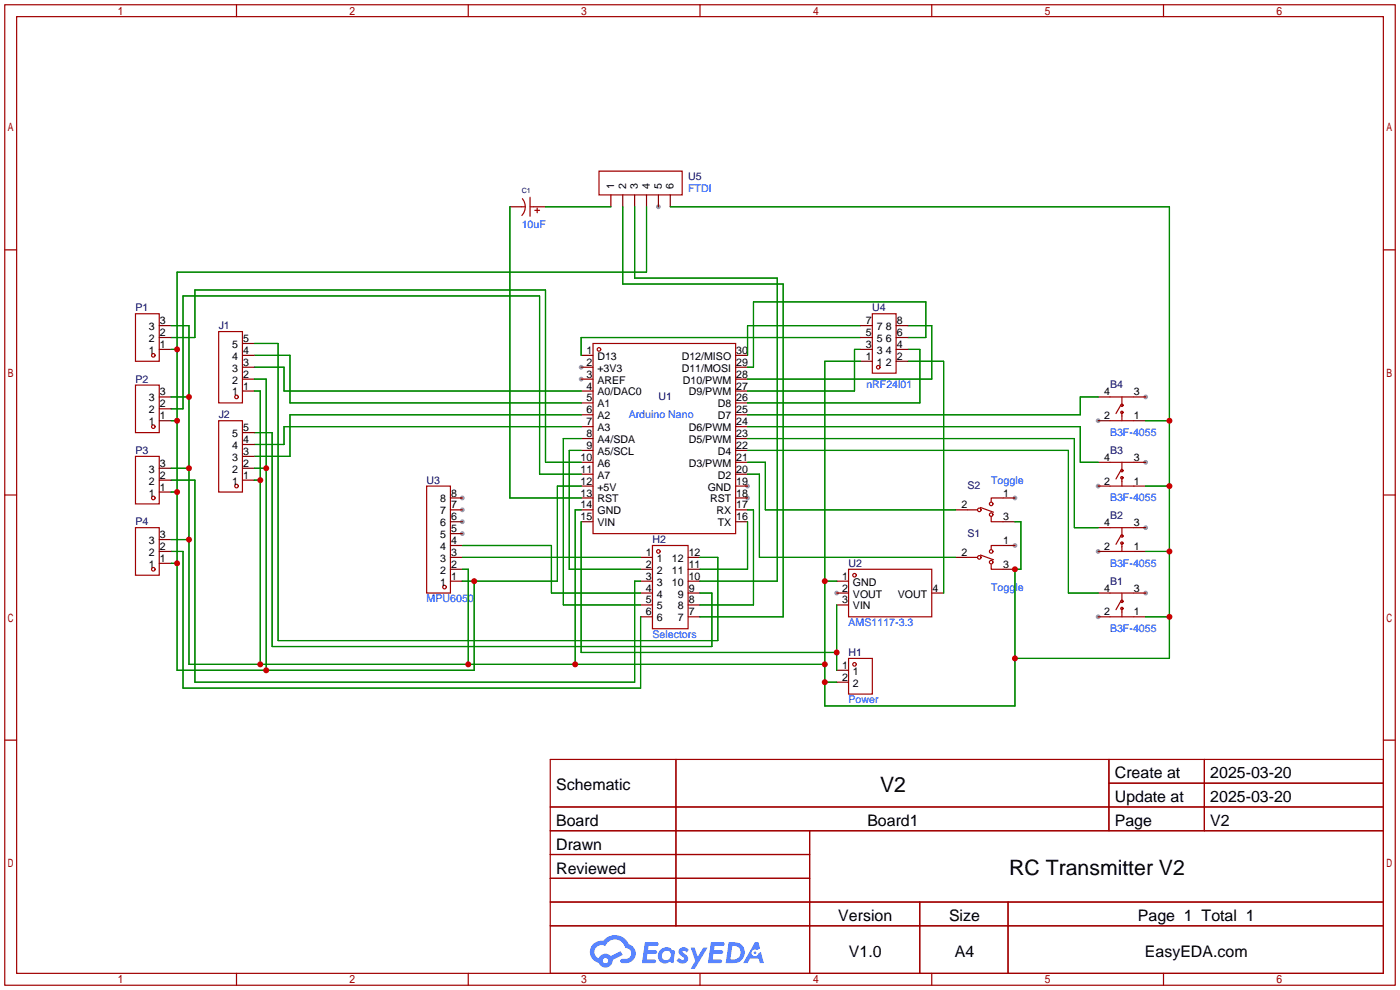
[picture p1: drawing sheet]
<svg xmlns="http://www.w3.org/2000/svg" width="299mm" height="212mm" viewBox="0 0 299 212" stroke-linecap="round" stroke-linejoin="round" font-family="sans-serif">
<g fill="#999">
<circle cx="124.2" cy="78.5" r=".51"/>
<circle cx="124.2" cy="81" r=".51"/>
<circle cx="159.8" cy="106.4" r=".51"/>
<circle cx="159.8" cy="103.9" r=".51"/>
<circle cx="98.8" cy="114" r=".51"/>
<circle cx="98.8" cy="111.5" r=".51"/>
<circle cx="98.8" cy="109" r=".51"/>
<circle cx="98.8" cy="106.4" r=".51"/>
<circle cx="178.8" cy="126.7" r=".51"/>
<circle cx="216.9" cy="106.4" r=".51"/>
<circle cx="216.9" cy="116.6" r=".51"/>
<circle cx="244.9" cy="84.8" r=".51"/>
<circle cx="234.7" cy="89.9" r=".51"/>
<circle cx="244.9" cy="98.8" r=".51"/>
<circle cx="234.7" cy="103.9" r=".51"/>
<circle cx="244.9" cy="112.8" r=".51"/>
<circle cx="234.7" cy="117.9" r=".51"/>
<circle cx="244.9" cy="126.7" r=".51"/>
<circle cx="234.7" cy="131.8" r=".51"/>
<circle cx="140.7" cy="44.2" r=".51"/>
</g>
<g fill="none" stroke="#a10000" stroke-width=".25">
<path d="M1 1h297.2v209.6h-297.2zM3.6 3.6h292.1v204.4h-292.1zM50.5 1v2.6M100.1 1v2.6M149.6 1v2.6M199.1 1v2.6M248.7 1v2.6M1 53.4h2.6M295.7 53.4h2.5M1 105.8h2.6M295.7 105.8h2.5M1 158.2h2.6"/>
<path d="M295.7 158.2h2.5M117.6 162.3h178.1v45.7h-178.1zM117.6 172.5h178.1M117.6 177.5h178.1M144.5 162.3v35.6M173 177.5v30.5M237 162.3v15.2M237 167.4h58.7M257.4 162.3v15.2M117.6 182.6h55.4M117.6 192.8h178.1M117.6 187.7h55.4"/>
<path d="M117.6 197.9h178.1M196.6 192.8v15.2M215.4 192.8v15.2M50.5 208v2.6M100.1 208v2.6M149.6 208v2.6M199.1 208v2.6M248.7 208v2.6"/>
</g>
<g fill="#5487ff">
<path d="M145.3 202.7a1.3 1.3 0 0 1 1.9 .3l-.4 .6a.54 .54 0 0 0-.9-.2l.1 .2a1.34 1.34 0 0 1 .9 1.8 1.47 1.47 0 0 1-2.3-.1l.5-.6 .8 .5a.31 .31 0 0 0 .4-.3 .31 .31 0 0 0-.3-.4 1.12 1.12 0 0 1-.7-1.8z"/>
<path d="M147.6 202.5h.9l.6 2 1.2-2h.9l-2.7 4.6h-.9l1-1.7z"/>
<path d="M137.8 201.4h1.7a1.31 1.31 0 0 1 1.2 .2 .4 .4 0 0 1-.3 .5l-1.8 .1-.1 .9h1.6a.4 .4 0 0 1 .4 .4 .4 .4 0 0 1-.5 .4h-1.6l-.2 1.2h1.4a.46 .46 0 0 1 .5 0 .46 .46 0 0 1 .1 .5l-.4 .2h-2.6z"/>
<path d="M151.9 201.4h1.7a1.32 1.32 0 0 1 1.2 .2 .39 .39 0 0 1-.3 .5l-1.8 .1-.1 .9h1.6a.4 .4 0 0 1 .4 .4 .4 .4 0 0 1-.4 .4h-1.7l-.2 1.2h1.4a.46 .46 0 0 1 .5 0 .46 .46 0 0 1 .1 .5l-.4 .2h-2.6z"/>
<path d="M161.3 201.4h.8l.3 1.3-.6 .4a.75 .75 0 0 0-1.1 .3 .75 .75 0 0 0 .5 1 .75 .75 0 0 0 .9-.7l.5-.2 .6 2.3h-.8l-.3-.9h-1.8l-.5 .9h-1z"/>
<path d="M155.7 201.4l-.6 4.4h1.5a2.27 2.27 0 0 0 2.6-2.2 2.27 2.27 0 0 0-2.7-2.2zM156.5 202.1a1.5 1.5 0 0 1 1.8 1.6 1.5 1.5 0 0 1-1.9 1.4h-.3z"/>
<path d="M141.2 203a1.6 1.6 0 0 0-.3 2.3 1.6 1.6 0 0 0 2.3 .2l.7 .3 .3-2.4-.1-.3-.5-.1a1.58 1.58 0 0 0-2.4 0zM141.8 203.5a.98 .98 0 0 1 1.6 .4 .98 .98 0 0 1-1.1 1.3 .94 .94 0 0 1-.9-.7 .94 .94 0 0 1 .4-1z"/>
<path d="M126.8 201.8a2.37 2.37 0 0 0 1.1 4 1.54 1.54 0 0 0 1.8 1 1.54 1.54 0 0 0 1.2-1.6l2.2-1.1-.5-.8-2 1a1.57 1.57 0 0 0-2.7 .5 1.5 1.5 0 0 1-.7-2.1 1.5 1.5 0 0 1 2.2-.5 2.23 2.23 0 0 1 2.3-1.4 2.23 2.23 0 0 1 2 1.8 1.16 1.16 0 0 1 1.2 1.1 1.16 1.16 0 0 1-1.1 1.2h-.7a.47 .47 0 0 0-.5 .4 .47 .47 0 0 0 .4 .5 2.17 2.17 0 0 0 2.5-.9 2.17 2.17 0 0 0-.3-2.7l-.8-.4a3.2 3.2 0 0 0-5.5-.7l-1.1 .1zM128.8 205.3a.6 .6 0 0 1 1.2 0 .6 .6 0 0 1-1.2 0z"/>
<circle cx="161.4" cy="203.6" r=".28"/>
</g>
<g fill="none" stroke="#a10000" stroke-width=".25">
<path d="M128 36.6h17.8v5.1h-17.8zM111.5 44.2h.8M111.7 42.5a2.74 2.74 0 0 1-.2 3.6M113.3 42.2v4M113.3 44.2h.7M114.3 45h1M114.8 44.4v1.1M29 67.1h5v10.1h-5zM46.7 70.9h5.1v15.2h-5.1zM126.7 73.4h30.5v40.6h-30.5zM186.4 67.1h5.1v12.7h-5.1zM29 82.3h5v10.2h-5z"/>
<path d="M29 97.5h5v10.2h-5zM46.7 89.9h5.1v15.3h-5.1zM237.2 84.8h5.1M237.2 89.9h5.1M237.2 98.8h5.1M239.5 86.6l-1 1.8M239.8 84.8v1.8M239.8 88.1v1.8M239.8 98.8v1.8M29 112.8h5v10.1h-5zM91.2 103.9h5.1v22.8h-5.1zM139.4 116.6h7.7v17.8h-7.7z"/>
<path d="M206.8 109h2M206.8 119.1h2M209.5 108.5l2.8 1M209.5 118.6l2.8 1M211.8 110.5v1h2.6M214.4 106.4h-2.6v.8M214.4 116.6h-2.6v.7M237.2 103.9h5.1M237.2 112.8h5.1M237.2 117.9h5.1M239.5 100.6l-1 1.8M239.5 114.6l-1 1.7"/>
<path d="M239.8 102.1v1.8M239.8 112.8v1.8M239.8 116.1v1.8M181.4 121.7h17.7v10.1h-17.7zM211.8 120.6v1.1h2.6M237.2 126.7h5.1M237.2 131.8h5.1M239.5 128.5l-1 1.8M239.8 126.7v1.8M239.8 130v1.8M181.4 140.7h5v7.6h-5z"/>
<circle cx="32.8" cy="75.9" r=".38"/>
<circle cx="128" cy="74.7" r=".38"/>
<circle cx="187.7" cy="78.5" r=".38"/>
<circle cx="32.8" cy="91.2" r=".38"/>
<circle cx="50.5" cy="84.8" r=".38"/>
<circle cx="239.8" cy="88.1" r=".25"/>
<circle cx="239.8" cy="86.6" r=".25"/>
<circle cx="32.8" cy="106.4" r=".38"/>
<circle cx="50.5" cy="103.9" r=".38"/>
<circle cx="140.7" cy="117.9" r=".38"/>
<circle cx="209.3" cy="109" r=".38"/>
<circle cx="209.3" cy="119.1" r=".38"/>
<circle cx="211.8" cy="117.9" r=".38"/>
<circle cx="211.8" cy="107.7" r=".38"/>
<circle cx="211.8" cy="110" r=".38"/>
<circle cx="239.8" cy="114.6" r=".25"/>
<circle cx="239.8" cy="102.1" r=".25"/>
<circle cx="239.8" cy="116.1" r=".25"/>
<circle cx="239.8" cy="100.6" r=".25"/>
<circle cx="32.8" cy="121.7" r=".38"/>
<circle cx="95" cy="125.5" r=".38"/>
<circle cx="182.6" cy="122.9" r=".38"/>
<circle cx="211.8" cy="120.1" r=".38"/>
<circle cx="239.8" cy="128.5" r=".25"/>
<circle cx="239.8" cy="130" r=".25"/>
<circle cx="182.6" cy="142" r=".38"/>
</g>
<g fill="none" stroke="#870000" stroke-width=".25">
<path d="M109 44.2h2.5M114 44.2h2.6M130.6 41.7v2.5M133.1 41.7v2.5M135.6 41.7v2.5M138.2 41.7v2.5M140.7 41.7v2.5M143.3 41.7v2.5M34 69.6h2.6M34 74.7h2.6M34 72.1h2.6M51.8 75.9h2.6"/>
<path d="M51.8 78.5h2.6M51.8 73.4h2.6M124.2 75.9h2.5M124.2 78.5h2.5M157.2 75.9h2.6M157.2 78.5h2.6M183.9 77.2h2.5M183.9 69.6h2.5M183.9 74.7h2.5M183.9 72.1h2.5M191.5 77.2h2.6M191.5 69.6h2.6"/>
<path d="M191.5 74.7h2.6M191.5 72.1h2.6M34 84.8h2.6M34 89.9h2.6M34 87.4h2.6M51.8 81h2.6M51.8 83.6h2.6M51.8 97.5h2.6M51.8 95h2.6M51.8 92.5h2.6M124.2 81h2.5M124.2 83.6h2.5"/>
<path d="M124.2 86.1h2.5M124.2 88.6h2.5M124.2 91.2h2.5M124.2 93.7h2.5M124.2 96.3h2.5M124.2 98.8h2.5M157.2 81h2.6M157.2 83.6h2.6M157.2 86.1h2.6M157.2 88.6h2.6M157.2 91.2h2.6M157.2 93.7h2.6"/>
<path d="M157.2 96.3h2.6M157.2 98.8h2.6M234.7 98.8h2.5M234.7 84.8h2.5M234.7 89.9h2.5M242.3 98.8h2.6M242.3 84.8h2.6M242.3 89.9h2.6M34 117.9h2.6M34 105.2h2.6M34 102.6h2.6M34 100.1h2.6"/>
<path d="M34 115.3h2.6M51.8 102.6h2.6M51.8 100.1h2.6M96.3 106.4h2.5M96.3 109h2.5M96.3 111.5h2.5M96.3 119.1h2.5M96.3 116.6h2.5M96.3 114h2.5M124.2 101.3h2.5M124.2 103.9h2.5M124.2 106.4h2.5"/>
<path d="M124.2 109h2.5M124.2 111.5h2.5M136.9 119.1h2.5M147.1 119.1h2.5M157.2 101.3h2.6M157.2 103.9h2.6M157.2 106.4h2.6M157.2 109h2.6M157.2 111.5h2.6M204.2 109h2.6M204.2 119.1h2.6M214.4 106.4h2.5"/>
<path d="M214.4 111.5h2.5M214.4 116.6h2.5M234.7 103.9h2.5M234.7 112.8h2.5M234.7 117.9h2.5M242.3 103.9h2.6M242.3 112.8h2.6M242.3 117.9h2.6M34 120.4h2.6M96.3 124.2h2.5M96.3 121.7h2.5M136.9 124.2h2.5"/>
<path d="M136.9 121.7h2.5M136.9 126.7h2.5M136.9 129.3h2.5M136.9 131.8h2.5M147.1 124.2h2.5M147.1 121.7h2.5M147.1 126.7h2.5M147.1 129.3h2.5M147.1 131.8h2.5M178.8 124.2h2.6M178.8 126.7h2.6M178.8 129.3h2.6"/>
<path d="M199.1 126.7h2.6M214.4 121.7h2.5M234.7 126.7h2.5M234.7 131.8h2.5M242.3 126.7h2.6M242.3 131.8h2.6M178.8 143.3h2.6M178.8 145.8h2.6"/>
</g>
<g fill="none" stroke="#008700" stroke-width=".25">
<path d="M109 44.2v62.2h15.2M116.6 44.2h14M133.1 44.2v16.5h34.3v71.1h-17.8M135.6 44.2v15.2h30.5v64.8h-16.5M138.2 44.2v14h-100.4v85.1h63.5v-19.1M143.3 44.2h106.6v96.5h-33M36.6 74.7h1.2M36.6 72.1h5.1v-10.1h74.9v36.8h7.6M36.6 69.6h3.8v72.4h135.9M54.4 75.9h7.6v10.2h62.2M54.4 73.4h5v63.5h94v-17.8h-3.8M54.4 78.5h6.3v5.1h63.5"/>
<path d="M183.9 72.1h-59.7v3.8M183.9 77.2h-7.6v73.7h40.6v-29.2h1.3v-10.2h-1.3M183.9 74.7h-1.3v8.9h-22.8M183.9 69.6h-24.1v6.3M194.1 77.2h7.6v49.5M194.1 74.7h2.5v11.4h-36.8M194.1 72.1h3.8v-7.6h-36.9v14h-1.2M194.1 69.6h5v11.4h-39.3M36.6 87.4h2.5v-24.2h76.2v38.1h8.9M36.6 84.8h3.8M36.6 89.9h1.2M54.4 92.5h3.8v45.7h93.9v-11.5h-2.5"/>
<path d="M54.4 83.6h1.2v58.4M54.4 81h2.5v62.3M124.2 96.3h-2.5v25.4h15.2M124.2 93.7h-3.8v35.6h16.5M124.2 91.2h-63.5v3.8h-6.3M124.2 88.6h-62.2v8.9h-7.6M159.8 98.8h3.8v10.2h40.6M159.8 96.3h68.5v30.4h6.4M159.8 93.7h69.8v19.1h5.1M159.8 91.2h71.1v7.6h3.8M234.7 84.8h-3.8v3.8h-71.1M244.9 89.9h5"/>
<path d="M36.6 102.6h5.1v43.2h93.9v-21.6h1.3M36.6 117.9h2.5v29.2h97.8v-15.3M36.6 105.2h1.2M36.6 100.1h3.8M36.6 115.3h3.8M54.4 102.6h1.2M54.4 100.1h2.5M98.8 119.1h38.1M98.8 116.6h19.1v10.1h19M124.2 111.5v27.9h54.6M124.2 109h-1.3v33M124.2 103.9h-5.1v20.3h-20.3"/>
<path d="M159.8 111.5v10.2h-10.2M159.8 109h1.2v20.3h-11.4M159.8 101.3h2.5v17.8h41.9M244.9 117.9h5M244.9 103.9h5M36.6 120.4h1.2M98.8 121.7h1.3v20.3M176.3 124.2h2.5M178.8 129.3v14M244.9 131.8h5M176.3 145.8h2.5"/>
</g>
<g fill="#c00">
<circle cx="178.8" cy="139.4" r=".63"/>
<circle cx="37.8" cy="120.4" r=".63"/>
<circle cx="37.8" cy="105.2" r=".63"/>
<circle cx="37.8" cy="89.9" r=".63"/>
<circle cx="37.8" cy="74.7" r=".63"/>
<circle cx="56.9" cy="143.3" r=".63"/>
<circle cx="56.9" cy="100.1" r=".63"/>
<circle cx="101.3" cy="124.2" r=".63"/>
<circle cx="176.3" cy="145.8" r=".63"/>
<circle cx="176.3" cy="142" r=".63"/>
<circle cx="176.3" cy="124.2" r=".63"/>
<circle cx="122.9" cy="142" r=".63"/>
<circle cx="100.1" cy="142" r=".63"/>
<circle cx="55.6" cy="142" r=".63"/>
<circle cx="55.6" cy="102.6" r=".63"/>
<circle cx="40.4" cy="115.3" r=".63"/>
<circle cx="40.4" cy="100.1" r=".63"/>
<circle cx="40.4" cy="84.8" r=".63"/>
<circle cx="216.9" cy="140.7" r=".63"/>
<circle cx="249.9" cy="131.8" r=".63"/>
<circle cx="249.9" cy="117.9" r=".63"/>
<circle cx="249.9" cy="103.9" r=".63"/>
<circle cx="249.9" cy="89.9" r=".63"/>
<circle cx="216.9" cy="121.7" r=".63"/>
</g>
<g font-size="4.5">
<text x="188.1" y="169.2">V2</text>
<text x="215.7" y="187">RC Transmitter V2</text>
</g>
<g font-size="3.4">
<text x="238.3" y="166.4">Create at</text>
<text x="258.7" y="166.4">2025-03-20</text>
<text x="118.9" y="168.9">Schematic</text>
<text x="238.3" y="171.4">Update at</text>
<text x="258.7" y="171.4">2025-03-20</text>
<text x="118.9" y="176.5">Board</text>
<text x="185.4" y="176.5">Board1</text>
<text x="238.3" y="176.5">Page</text>
<text x="258.7" y="176.5">V2</text>
<text x="118.9" y="181.6">Drawn</text>
<text x="118.9" y="186.7">Reviewed</text>
<text x="179.2" y="196.8">Version</text>
<text x="202.8" y="196.8">Size</text>
<text x="243.2" y="196.8">Page 1 Total 1</text>
<text x="181.4" y="204.5">V1.0</text>
<text x="204.1" y="204.5">A4</text>
<text x="244.7" y="204.5">EasyEDA.com</text>
</g>
<g font-size="2.3">
<text x="131.3" y="40.4" transform="rotate(-90 131.3 40.4)">1</text>
<text x="133.8" y="40.4" transform="rotate(-90 133.8 40.4)">2</text>
<text x="136.3" y="40.4" transform="rotate(-90 136.3 40.4)">3</text>
<text x="138.9" y="40.4" transform="rotate(-90 138.9 40.4)">4</text>
<text x="141.4" y="40.4" transform="rotate(-90 141.4 40.4)">5</text>
<text x="144" y="40.4" transform="rotate(-90 144 40.4)">6</text>
<text x="31.8" y="70.6">3</text>
<text x="34.2" y="71.8">2</text>
<text x="34.2" y="69.3">3</text>
<text x="185" y="71.8">5</text>
<text x="185" y="69.3">7</text>
<text x="187.4" y="70.6">7</text>
<text x="189.3" y="70.6">8</text>
<text x="191.6" y="69.3">8</text>
<text x="191.6" y="71.8">6</text>
<text x="31.8" y="75.6">1</text>
<text x="31.8" y="73.1">2</text>
<text x="34.2" y="74.4">1</text>
<text x="49.6" y="76.9">4</text>
<text x="49.6" y="74.4">5</text>
<text x="51.9" y="75.6">4</text>
<text x="51.9" y="73.1">5</text>
<text x="125.4" y="75.6">1</text>
<text x="127.7" y="76.9">D13</text>
<text x="145.7" y="76.9">D12/MISO</text>
<text x="157.4" y="75.6">30</text>
<text x="185" y="76.9">1</text>
<text x="185" y="74.4">3</text>
<text x="187.4" y="75.6">3</text>
<text x="187.4" y="73.1">5</text>
<text x="189.3" y="73.1">6</text>
<text x="189.3" y="75.6">4</text>
<text x="191.6" y="74.4">4</text>
<text x="191.6" y="76.9">2</text>
<text x="49.6" y="82">2</text>
<text x="49.6" y="79.4">3</text>
<text x="51.9" y="83.3">1</text>
<text x="51.9" y="80.7">2</text>
<text x="51.9" y="78.2">3</text>
<text x="125.4" y="78.2">2</text>
<text x="125.4" y="80.7">3</text>
<text x="125.4" y="83.3">4</text>
<text x="127.7" y="79.4">+3V3</text>
<text x="127.7" y="82">AREF</text>
<text x="145.7" y="79.4">D11/MOSI</text>
<text x="146" y="82">D10/PWM</text>
<text x="157.4" y="83.3">27</text>
<text x="157.4" y="80.7">28</text>
<text x="157.4" y="78.2">29</text>
<text x="187.4" y="78.2">1</text>
<text x="189.3" y="78.2">2</text>
<text x="31.8" y="88.3">2</text>
<text x="31.8" y="85.8">3</text>
<text x="34.2" y="89.6">1</text>
<text x="34.2" y="87.1">2</text>
<text x="34.2" y="84.5">3</text>
<text x="49.6" y="84.5">1</text>
<text x="125.4" y="85.8">5</text>
<text x="125.4" y="88.3">6</text>
<text x="127.7" y="84.5">A0/DAC0</text>
<text x="127.7" y="87.1">A1</text>
<text x="127.7" y="89.6">A2</text>
<text x="147.2" y="84.5">D9/PWM</text>
<text x="153.4" y="89.6">D7</text>
<text x="153.4" y="87.1">D8</text>
<text x="157.4" y="88.3">25</text>
<text x="157.4" y="85.8">26</text>
<text x="236" y="84.5">4</text>
<text x="236" y="89.6">2</text>
<text x="242.3" y="84.5">3</text>
<text x="242.3" y="89.6">1</text>
<text x="31.8" y="90.9">1</text>
<text x="49.6" y="96">4</text>
<text x="49.6" y="93.4">5</text>
<text x="51.9" y="94.7">4</text>
<text x="51.9" y="92.1">5</text>
<text x="125.4" y="90.9">7</text>
<text x="125.4" y="93.4">8</text>
<text x="125.4" y="96">9</text>
<text x="127.7" y="92.1">A3</text>
<text x="127.7" y="94.7">A4/SDA</text>
<text x="147.2" y="94.7">D5/PWM</text>
<text x="147.2" y="92.1">D6/PWM</text>
<text x="157.4" y="96">22</text>
<text x="157.4" y="93.4">23</text>
<text x="157.4" y="90.9">24</text>
<text x="31.8" y="101">3</text>
<text x="34.2" y="99.8">3</text>
<text x="49.6" y="101">2</text>
<text x="49.6" y="98.5">3</text>
<text x="51.9" y="99.8">2</text>
<text x="51.9" y="97.2">3</text>
<text x="124.1" y="98.5">10</text>
<text x="124.1" y="101">11</text>
<text x="127.7" y="97.2">A5/SCL</text>
<text x="127.7" y="99.8">A6</text>
<text x="147.2" y="99.8">D3/PWM</text>
<text x="153.4" y="97.2">D4</text>
<text x="157.4" y="101">20</text>
<text x="157.4" y="98.5">21</text>
<text x="236" y="98.5">4</text>
<text x="242.3" y="98.5">3</text>
<text x="31.8" y="106.1">1</text>
<text x="31.8" y="103.6">2</text>
<text x="34.2" y="104.8">1</text>
<text x="34.2" y="102.3">2</text>
<text x="49.6" y="103.6">1</text>
<text x="51.9" y="102.3">1</text>
<text x="94.1" y="107.4">8</text>
<text x="96.4" y="106.1">8</text>
<text x="124.1" y="103.6">12</text>
<text x="124.1" y="106.1">13</text>
<text x="127.7" y="102.3">A7</text>
<text x="127.7" y="104.8">+5V</text>
<text x="127.7" y="107.4">RST</text>
<text x="151.2" y="104.8">GND</text>
<text x="151.8" y="107.4">RST</text>
<text x="153.4" y="102.3">D2</text>
<text x="157.4" y="106.1">18</text>
<text x="157.4" y="103.6">19</text>
<text x="214.4" y="106.1">1</text>
<text x="236" y="103.6">2</text>
<text x="242.3" y="103.6">1</text>
<text x="94.1" y="112.5">6</text>
<text x="94.1" y="109.9">7</text>
<text x="96.4" y="113.7">5</text>
<text x="96.4" y="111.2">6</text>
<text x="96.4" y="108.7">7</text>
<text x="124.1" y="108.7">14</text>
<text x="124.1" y="111.2">15</text>
<text x="127.7" y="109.9">GND</text>
<text x="127.7" y="112.5">VIN</text>
<text x="153.1" y="109.9">RX</text>
<text x="153.4" y="112.5">TX</text>
<text x="157.4" y="111.2">16</text>
<text x="157.4" y="108.7">17</text>
<text x="205.5" y="108.7">2</text>
<text x="214.4" y="111.2">3</text>
<text x="236" y="112.5">4</text>
<text x="242.3" y="112.5">3</text>
<text x="31.8" y="118.8">2</text>
<text x="31.8" y="116.3">3</text>
<text x="34.2" y="117.5">2</text>
<text x="34.2" y="115">3</text>
<text x="94.1" y="117.5">4</text>
<text x="94.1" y="115">5</text>
<text x="96.4" y="118.8">3</text>
<text x="96.4" y="116.3">4</text>
<text x="138.1" y="118.8">1</text>
<text x="147.2" y="118.8">12</text>
<text x="205.5" y="118.8">2</text>
<text x="214.4" y="116.3">1</text>
<text x="236" y="117.5">2</text>
<text x="242.3" y="117.5">1</text>
<text x="31.8" y="121.4">1</text>
<text x="34.2" y="120.1">1</text>
<text x="94.1" y="125.2">1</text>
<text x="94.1" y="122.6">2</text>
<text x="94.1" y="120.1">3</text>
<text x="96.4" y="123.9">1</text>
<text x="96.4" y="121.4">2</text>
<text x="138.1" y="121.4">2</text>
<text x="138.1" y="123.9">3</text>
<text x="140.4" y="120.1">1</text>
<text x="140.4" y="122.6">2</text>
<text x="140.4" y="125.2">3</text>
<text x="143.6" y="125.2">10</text>
<text x="143.6" y="122.6">11</text>
<text x="143.6" y="120.1">12</text>
<text x="147.2" y="123.9">10</text>
<text x="147.2" y="121.4">11</text>
<text x="180" y="123.9">1</text>
<text x="182.3" y="125.2">GND</text>
<text x="214.4" y="121.4">3</text>
<text x="138.1" y="126.4">4</text>
<text x="138.1" y="129">5</text>
<text x="138.1" y="131.5">6</text>
<text x="140.4" y="127.7">4</text>
<text x="140.4" y="130.2">5</text>
<text x="144.9" y="130.2">8</text>
<text x="144.9" y="127.7">9</text>
<text x="147.2" y="131.5">7</text>
<text x="147.2" y="129">8</text>
<text x="147.2" y="126.4">9</text>
<text x="180" y="126.4">2</text>
<text x="180" y="129">3</text>
<text x="182.3" y="127.7">VOUT</text>
<text x="182.3" y="130.2">VIN</text>
<text x="191.9" y="127.7">VOUT</text>
<text x="199.3" y="126.4">4</text>
<text x="236" y="126.4">4</text>
<text x="236" y="131.5">2</text>
<text x="242.3" y="126.4">3</text>
<text x="242.3" y="131.5">1</text>
<text x="140.4" y="132.8">6</text>
<text x="144.9" y="132.8">7</text>
<text x="180" y="142.9">1</text>
<text x="180" y="145.5">2</text>
<text x="182.3" y="144.2">1</text>
<text x="182.3" y="146.8">2</text>
</g>
<g font-size="2.3" fill="#000080">
<text x="147.1" y="38.6">U5</text>
<text x="29" y="66.5">P1</text>
<text x="46.7" y="70.3">J1</text>
<text x="186.4" y="66.5">U4</text>
<text x="29" y="81.8">P2</text>
<text x="237.2" y="83">B4</text>
<text x="46.7" y="89.4">J2</text>
<text x="140.7" y="85.6">U1</text>
<text x="29" y="97">P3</text>
<text x="237.2" y="97">B3</text>
<text x="91.2" y="103.3">U3</text>
<text x="206.8" y="104.6">S2</text>
<text x="29" y="112.2">P4</text>
<text x="237.2" y="111">B2</text>
<text x="139.4" y="116">H2</text>
<text x="206.8" y="114.8">S1</text>
<text x="181.4" y="121.1">U2</text>
<text x="237.2" y="124.9">B1</text>
<text x="181.4" y="140.2">H1</text>
</g>
<g font-size="2.3" fill="#00f">
<text x="147.1" y="41.1">FTDI</text>
<text x="111.5" y="48.7">10uF</text>
<text x="185.2" y="83">nRF24l01</text>
<text x="134.4" y="89.4">Arduino Nano</text>
<text x="237.2" y="93.2">B3F-4055</text>
<text x="211.8" y="103.3">Toggle</text>
<text x="237.2" y="107.2">B3F-4055</text>
<text x="237.2" y="121.1">B3F-4055</text>
<text x="91.2" y="128.7">MPU6050</text>
<text x="211.8" y="126.2">Toggle</text>
<text x="139.4" y="136.4">Selectors</text>
<text x="181.4" y="133.8">AMS1117-3.3</text>
<text x="237.2" y="135.1">B3F-4055</text>
<text x="181.4" y="150.3">Power</text>
</g>
<text font-size="1.5" fill="#000080" x="111.5" y="41.3">C1</text>
</svg>
